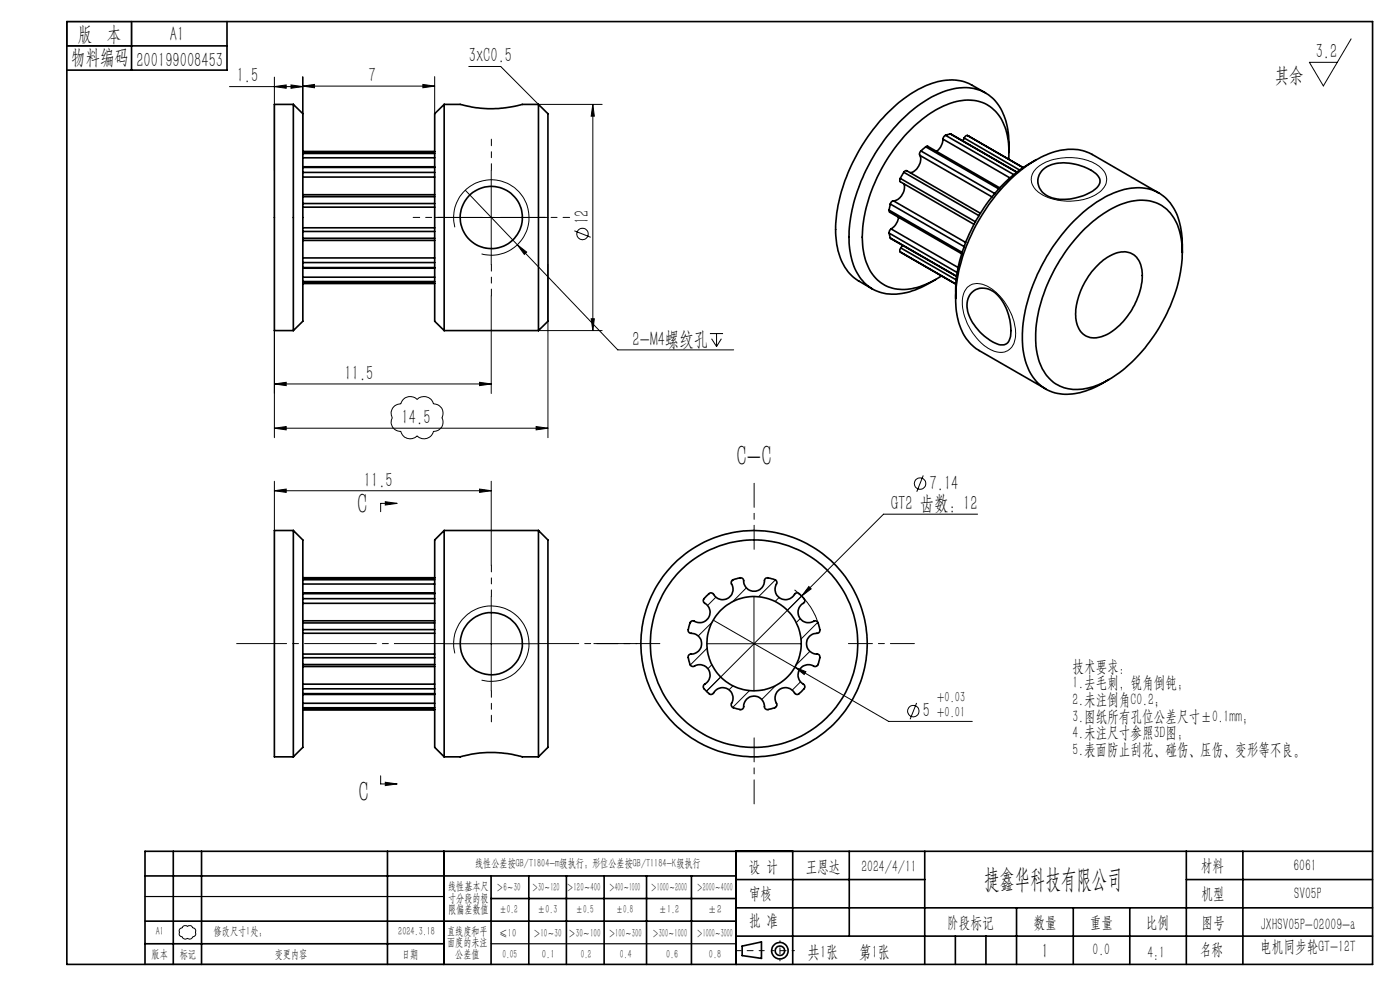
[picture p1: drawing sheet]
<svg xmlns="http://www.w3.org/2000/svg" width="297mm" height="210mm" viewBox="0 0 297 210" stroke-linecap="round" stroke-linejoin="round" font-family="sans-serif">
<g fill="none" stroke="#000" stroke-width=".21">
<path d="M48.7 18.4h15.5M58.2 18.4l2.5-.4v.7zM58.2 16.4v19.8M61.7 18l2.5 .4-2.5 .3zM64.2 18.3l2.5-.4v.7zM64.2 16.3v15.9M64.2 18.3h28M89.7 17.9l2.5 .4-2.5 .3zM92.2 16.3v7.8M99.4 14.1h6.8l8 8h13.5M286.6 8.2l-5.9 10-2.9-5h5.9M104.2 36.2v20"/>
<path d="M125.8 22.1v48M125.8 22.1l.3 2.6h-.7zM219.9 35.7a11.4 11.4 0 0 1 9.5-2 6.9 6.9 0 0 1 5.2 3.3 3.5 3.5 0 0 1-2.1 4.3 12.1 12.1 0 0 1-12.3-.6 3.1 3.1 0 0 1-.3-5zM94.2 46.1h20M96.5 48.2a8 8 0 0 1 7-10 8 8 0 0 1 8.7 8.6 8 8 0 0 1-10 7.1M98.7 40.3l32.4 33.9h24.5M109.7 51.9l2 1.6-.5 .5zM116.2 56.2v36.6M121.8 49l3.5 1.3M58.2 70.1v22.7M104.2 62.8v20.7M114.2 70.1h13.5"/>
<path d="M125.4 67.6h.7l-.3 2.5zM150.6 70.8h2.8M151 71.9l1 1.6M152 70.8v2.7M153 71.9l-1 1.6M205.2 61a3.8 3.8 0 0 1 4.9 .1 12.4 12.4 0 0 1 5.3 10.5 3.2 3.2 0 0 1-5 2.7 12 12 0 0 1-6.2-11.2l.4-1.3zM58.2 81.4l2.5-.3v.7zM58.2 81.4h46M58.2 90.8l2.5-.3v.7zM58.2 90.8h58M83.4 86.4l.7-.5 .9-.2a2.06 2.06 0 0 1 3.5-1 2.08 2.08 0 0 1 3.5 1 1.94 1.94 0 0 1 1.7 2.9 1.93 1.93 0 0 1-1.7 2.9 2.07 2.07 0 0 1-3.5 1 2.05 2.05 0 0 1-3.5-1 1.96 1.96 0 0 1-1.8-2.9l-.1-.2a1.87 1.87 0 0 1 .3-2zM101.7 81.1l2.5 .3-2.5 .4z"/>
<path d="M113.7 90.5l2.5 .3-2.5 .4zM58.2 104.1l2.5-.4v.7zM58.2 102.1v10.4M58.2 104.1h46M81.7 106.4l2.5 .4-2.5 .3zM84.2 106.8h-3.4v1.7M101.7 103.7l2.5 .4-2.5 .3zM104.2 102.1v17.8M195.9 100.9l-1.4 3.4M207.4 109.1h-20l-37.5 37.5M94.2 136.6h20M96.5 138.6a8 8 0 0 1 7-10 8 8 0 0 1 8.7 8.6 8 8 0 0 1-10 7.1"/>
<path d="M104.2 126.5v20M146.8 131.7l-.4 .5M150 136.6h20M150 137.5l-3.6 3.6M151.1 132l-3 2.9M151.3 131.5l37.2 21.5h17.8M151.9 126.7l-1.8 1.7M155.6 122.9l-.4 .5M158.3 124.7l-2.9 3M159.9 126.5v20M164.5 123l-3.6 3.6M165.3 126.7l-.9 .9"/>
<path d="M168.6 125.1a14.3 14.3 0 0 1 4.9 7M169.8 131.2l-.9 .9M171.6 124.4l.5 .5-2 1.5zM171.8 138.2l-3 2.9M173.5 132l-3.6 3.6M151 141l-.8 .8M155.5 145.5l-.8 .8M159 146.5l-3.6 3.6M164.5 145.4l-2.9 3M164.8 149.7l-.5 .4M168.6 141.5l2.4 1-.4 .6zM169.8 144.6l-1.7 1.8"/>
<path d="M173.6 140.9l-.5 .5M194.5 149.1l-1.4 3.5M80.8 164.6v1.7h3.4M81.7 165.9l2.5 .4-2.5 .3zM38.2 197a.68 .68 0 0 0 .7-.5l.5-.2a.55 .55 0 0 0 .8 0 .61 .61 0 0 1 .7 .5 .72 .72 0 0 1 .6 1.1 .61 .61 0 0 1-.6 .8l-.3 .4a.69 .69 0 0 1-.8-.1 .67 .67 0 0 1-1.1-.3 .63 .63 0 0 1-.6-.9l-.1-.4z"/>
<circle cx="123.6" cy="49.6" r="1.21"/>
<circle cx="195.2" cy="102.6" r="1.21"/>
<circle cx="193.8" cy="150.8" r="1.22"/>
</g>
<g fill="none" stroke="#000" stroke-width=".35">
<path d="M14.2 4.6h277v200h-277zM14.2 9.7h34M27.9 4.6v10.3M48.2 4.6v10.3h-34M209.1 19.7l-2.9-1.6a10.9 10.9 0 0 0-10.2 .3 34.2 34.2 0 0 0-15.1 16.1 30.1 30.1 0 0 0-3.4 17.4 10.4 10.4 0 0 0 4.7 7.7l2.9 1.7M62.2 22.1v48M62.2 22.1h-4v48h4M62.2 22.1l2 2v44l-2 2M64.2 35.4h28M64.2 32.2h28M64.2 37.6h28M64.2 36.6h28"/>
<path d="M64.2 35.5h28M64.2 33.5h28M64.2 32.6h28M94.2 22.1v48M94.2 22.1l3.6 .1a23.9 23.9 0 0 0 13-.1h3.4M94.2 22.1l-2 2v44l2 2M114.2 22.1l2 2v44l-2 2M114.2 22.1v48M191 37.8v.8l15.6 9M191 37.8l15.9 9.3M191.7 39a2.89 2.89 0 0 1-2.2 3.6M191.7 36.5l-.7 1.3"/>
<path d="M191.7 36.5l.3-.2 .4-.1 15.6 9.1M191.7 36.5l16 9.2M195.1 32.9a2.87 2.87 0 0 1-2 3.7M195.1 32.9l15.3 8.9M195.4 32l-.3 .6v.3M195.4 32l15.6 9.1M196.4 31.1l-1 .9M196.4 31.1l.4-.1 15.3 8.9M196.4 31.1l15.5 9M200.1 29.5l-.5 1.6-.9 1M200.1 29.5l14.1 8.2M200.6 28.7l-.4 .3-.1 .5"/>
<path d="M200.6 28.7l14.5 8.3M201.6 28.4l14.1 8.1M201.6 28.4l-1 .3M204.5 29.3l-.2 .6M204.5 29.3l11.8 6.8M205.2 28.7l.4 .3M205.2 28.7l-.3 .1-.4 .5M205.2 28.7l11.9 6.9M214 33.8a13.4 13.4 0 0 0-2.9-10.2 8.6 8.6 0 0 0-9.2-1.8 26.2 26.2 0 0 0-12.5 10.1 32.2 32.2 0 0 0-6.4 19.7 10.1 10.1 0 0 0 5.1 9.1 10.8 10.8 0 0 0 9.2-.8l2.4-1.4M214 32.3a15.9 15.9 0 0 0-2.2-10.1 9.1 9.1 0 0 0-10.6-3.1 26.8 26.8 0 0 0-12.6 9.3 37.3 37.3 0 0 0-8.5 21.9 13.4 13.4 0 0 0 3.6 10 9.5 9.5 0 0 0 9.8 1.4l2.4-1 2.6-1.4M219.7 34a33.7 33.7 0 0 0-15.2 18.5 27.2 27.2 0 0 0-1.8 10.9M221.2 36a8 8 0 0 1 7.6-1 6.5 6.5 0 0 1 4.5 3 2.54 2.54 0 0 1-1.5 2.6 11.3 11.3 0 0 1-9 1.2 3.5 3.5 0 0 1-1.6-5.8z"/>
<path d="M64.2 41.3h28M64.2 51h28M64.2 56.9h28M64.2 43.9h28M64.2 43.2h28M64.2 49.1h28M64.2 48.3h28M64.2 41.7h28M64.2 50.5h28M64.2 54.7h28M64.2 55.7h28M64.2 56.8h28"/>
<path d="M64.2 58.8h28M64.2 59.7h28M188.6 44.6l.1 .4 15.3 8.8M188.6 49.5l.3 1M188.6 44.6l15.5 8.9M188.6 49.5l14.5 8.3M188.9 43.3l-.3 1.3M188.9 50.5l14.1 8.2M188.9 43.3l15.6 9M188.9 50.5l14.1 8.1M189.1 48.6l-.4 .4-.1 .5M189.1 48.6l14.2 8.2"/>
<path d="M189.5 42.6l-.2 .1-.4 .6M189.5 42.6l15.4 8.8M190.6 46.1l-.5 1.4-1 1.1M191 53.4l.3 .3M191 53.4l11.8 6.9M191.1 52.6l-.2 .3 .1 .5M191.1 52.6l11.7 6.8M191.5 52l-.4 .6M229.7 49a20.2 20.2 0 0 1 11.6-6.5 8.2 8.2 0 0 1 9 6.8 24.6 24.6 0 0 1-1.8 14.9 33.1 33.1 0 0 1-13.8 16.6 10.8 10.8 0 0 1-10.2 .9 10 10 0 0 1-4.7-8.3 31.1 31.1 0 0 1 5.5-18.9l1.9-2.6zM232.7 56.5a8.4 8.4 0 0 1 6.2-3.1 4.3 4.3 0 0 1 3.4 4.6 15.2 15.2 0 0 1-7.8 13.1 4.2 4.2 0 0 1-5.3-.8 8.8 8.8 0 0 1-.2-8l.9-1.9a14.9 14.9 0 0 1 2.8-3.9zM245.9 40.9l-14.2-8.1a11.4 11.4 0 0 0-10.8 .5 35 35 0 0 0-14.9 16.7 28.9 28.9 0 0 0-2.9 17.2 10.2 10.2 0 0 0 4.6 7.2l14.2 8.1M250.8 53.6a16.8 16.8 0 0 0-2-9.7 8.7 8.7 0 0 0-9.7-3.8 24.4 24.4 0 0 0-12.7 8.3 38.2 38.2 0 0 0-9.5 22.4 13.4 13.4 0 0 0 3.6 10.7 9.8 9.8 0 0 0 10.4 1.2l1.8-.7 2.6-1.5"/>
<path d="M64.2 60.1h28M94.2 70.1h20M206.1 62.1a3.9 3.9 0 0 1 5.9 .9 10.7 10.7 0 0 1 2.2 9 1.89 1.89 0 0 1-3 .8 10.9 10.9 0 0 1-6.1-7.7 3.9 3.9 0 0 1 1-3zM62.2 112.5v48M62.2 112.5l2 2v44l-2 2M62.2 112.5h-4v48h4M94.2 112.5v48M94.2 112.5l-2 2v44l2 2M94.2 112.5h20M114.2 112.5l2 2v44l-2 2M114.2 112.5v48M64.2 131.7h28"/>
<path d="M64.2 125.8h28M64.2 122.5h28M64.2 134.3h28M64.2 133.6h28M64.2 139.5h28M64.2 138.7h28M64.2 132.1h28M64.2 128h28M64.2 127h28M64.2 125.9h28M64.2 123.9h28M64.2 123h28"/>
<path d="M149.9 126.4l.2-.2a.81 .81 0 0 1 .9-.4 .81 .81 0 0 1 .7 .7 2.23 2.23 0 0 0 3 .2 2.23 2.23 0 0 0 .4-3.1 .86 .86 0 0 1 1-.8l.4-.1a.86 .86 0 0 1 1 0 .86 .86 0 0 1 .3 1 2.24 2.24 0 0 0 2.5 1.7 2.24 2.24 0 0 0 1.9-2.4 .97 .97 0 0 1 1.5-.2h.3a.84 .84 0 0 1 .8 .6 .84 .84 0 0 1-.3 .9 2.23 2.23 0 0 0 1.4 2.8 2.23 2.23 0 0 0 2.8-1.2 .85 .85 0 0 1 1.2 .4l.3 .3a.86 .86 0 0 1 .5 .9 .86 .86 0 0 1-.7 .7 2.23 2.23 0 0 0-.2 3.1 2.23 2.23 0 0 0 3.1 .4 .86 .86 0 0 1 .8 1l.1 .3a.89 .89 0 0 1 0 1.1 .89 .89 0 0 1-1 .3 2.22 2.22 0 0 0-1.7 2.5 2.22 2.22 0 0 0 2.5 1.9 1.01 1.01 0 0 1 .1 1.4v.4a.84 .84 0 0 1-.6 .8 .84 .84 0 0 1-.9-.3 2.23 2.23 0 0 0-2.8 1.3 2.23 2.23 0 0 0 1.2 2.9 .85 .85 0 0 1-.4 1.2l-.3 .3a.87 .87 0 0 1-.9 .5 .87 .87 0 0 1-.7-.7 2.23 2.23 0 0 0-3.1-.2 2.23 2.23 0 0 0-.4 3 .86 .86 0 0 1-1 .9l-.3 .1a.83 .83 0 0 1-1.3-.4 2.23 2.23 0 0 0-2.3-2.3 2.23 2.23 0 0 0-2.2 2.4 .86 .86 0 0 1-1.2 .3l-.4-.1a.87 .87 0 0 1-.9-.5 .87 .87 0 0 1 .2-1 2.23 2.23 0 0 0-1.3-2.8 2.23 2.23 0 0 0-2.9 1.2 .87 .87 0 0 1-1.2-.4l-.2-.3a.86 .86 0 0 1-.6-.9 .86 .86 0 0 1 .7-.8 2.23 2.23 0 0 0 .2-3 2.23 2.23 0 0 0-3-.4 .86 .86 0 0 1-.9-1l-.1-.4a.83 .83 0 0 1 .4-1.3 2.23 2.23 0 0 0 2.3-2.3 2.23 2.23 0 0 0-2.4-2.1 .86 .86 0 0 1-.3-1.3l.1-.3a.87 .87 0 0 1 .5-.9 .87 .87 0 0 1 1 .2 2.23 2.23 0 0 0 2.8-1.4 2.23 2.23 0 0 0-1.2-2.8 .85 .85 0 0 1 .5-1.2zM64.2 141.4h28M64.2 147.3h28M64.2 150.5h28M64.2 141h28M64.2 145.1h28M64.2 146.1h28M64.2 147.1h28M64.2 149.2h28M64.2 150.1h28M94.2 160.5h3.6a24.1 24.1 0 0 1 13 0h3.4M30.8 195.4h125.4"/>
<path d="M30.8 185.8h125.4M36.8 180.6v24M42.8 180.6v24M82.2 180.6v24M94.2 180.6v24M104.2 185.8v18.8M104.2 190.6h52M112.2 185.8v18.8M120.2 185.8v18.8M128.2 185.8v18.8M137.2 185.8v18.8M146.7 185.8v18.8"/>
<path d="M156.2 180.6v24M156.2 186.6h40M156.2 198.6h135M156.2 192.6h135M168.2 180.6v24M180.2 180.6v18M196.2 180.6v24M202.7 198.6v6M209.2 198.6v6M215.7 192.6v12M227.7 192.6v12M239.7 192.6v12"/>
<path d="M251.7 186.6h39.5M251.7 180.6v24M263.7 180.6v24M291.2 180.6h-260.4v24M30.8 200.2h63.4M157.4 200.7l4.1-.9v3.5l-4.1-.6z"/>
<circle cx="104.2" cy="46.1" r="6.6"/>
<circle cx="104.2" cy="136.6" r="6.6"/>
<circle cx="160" cy="136.5" r="22"/>
<circle cx="160" cy="136.5" r="24"/>
<circle cx="160" cy="136.6" r="10"/>
<circle cx="165.5" cy="201.7" r="1.74"/>
<circle cx="165.5" cy="201.7" r="1"/>
</g>
<path d="M116.2 46.1h-24" fill="none" stroke="#000" stroke-width=".21" stroke-dasharray="15.2 1.3 1.3 1.3" stroke-dashoffset="5.1"/>
<path d="M160 116.5v-14M140 136.5h-14M180 136.5h14M160 156.5v14" fill="none" stroke="#000" stroke-width=".21" stroke-dasharray="15.2 1.3 1.3 1.3" stroke-dashoffset="10.1"/>
<path d="M162.1 201.7h-6" fill="none" stroke="#000" stroke-width=".21" stroke-dasharray="15.2 1.3 1.3 1.3" stroke-dashoffset="14.1"/>
<path d="M168.5 201.7h-4.8" fill="none" stroke="#000" stroke-width=".21" stroke-dasharray="15.2 1.3 1.3 1.3" stroke-dashoffset="14.7"/>
<path d="M165.5 199.6v4.2" fill="none" stroke="#000" stroke-width=".21" stroke-dasharray="15.2 1.3 1.3 1.3" stroke-dashoffset="15"/>
<path d="M14.2 4.6h13.7v5.1h-13.7zM30.8 190.2h63.4M30.8 204.6h63.4M104.2 200.2h52" fill="none" stroke="#000" stroke-width=".25"/>
<path d="M104.2 36.1v-6.6M94.2 46.1h-6.6M104.2 56.1v6.6M114.2 46.1h6.6M104.2 126.5v-6.6M104.2 146.5v6.6" fill="none" stroke="#000" stroke-width=".21" stroke-dasharray="15.2 1.3 1.3 1.3" stroke-dashoffset="13.8"/>
<path d="M94.2 136.5h-44" fill="none" stroke="#000" stroke-width=".21" stroke-dasharray="15.2 1.3 1.3 1.3" stroke-dashoffset="4.7"/>
<path d="M114.2 136.5h20.9" fill="none" stroke="#000" stroke-width=".21" stroke-dasharray="15.2 1.3 1.3 1.3" stroke-dashoffset="6.7"/>
<g fill="#000">
<path d="M64.2 18.3l2.5-.4v.7zM89.7 17.9l2.5 .4-2.5 .3zM58.2 18.4l2.5-.4v.7zM61.7 18l2.5 .4-2.5 .3z"/>
<path d="M109.7 51.9l1.5 2.1 .5-.5zM171.6 124.4l-1.5 2 2-1.5zM168.6 141.5l2 1.6 .4-.6z"/>
<path d="M125.4 67.6h.7l-.3 2.5zM125.8 22.1l.3 2.6h-.7z"/>
<path d="M58.2 90.8l2.5-.3v.7zM113.7 90.5l2.5 .3-2.5 .4z"/>
<path d="M101.7 81.1l2.5 .3-2.5 .4zM58.2 81.4l2.5-.3v.7z"/>
<path d="M81.7 106.4l2.5 .4-2.5 .3zM81.7 165.9l2.5 .4-2.5 .3z"/>
<path d="M101.7 103.7l2.5 .4-2.5 .3zM58.2 104.1l2.5-.4v.7z"/>
</g>
<g font-size="6.3">
<text x="156.2" y="98.8">C-C</text>
<text x="75.8" y="109.1">C</text>
<text x="76.1" y="170.1">C</text>
</g>
<text font-size="5.6" x="208.8" y="188.3">捷鑫华科技有限公司</text>
<g font-size="4.4">
<text x="16.5" y="8.6">版 本</text>
<text x="36.1" y="8.6">A1</text>
<text x="15.1" y="13.7">物料编码</text>
<text x="28.9" y="14.2">200199008453</text>
<text x="50.2" y="17.5">1.5</text>
<text x="78.2" y="17.4">7</text>
<text x="99.5" y="13.2">3xC0.5</text>
<text x="270.4" y="17.3">其余</text>
<text x="279.1" y="12.3">3.2</text>
<text x="124.9" y="47.6" transform="rotate(-90 124.9 47.6)">12</text>
<text x="134.2" y="73.3">2-M4螺纹孔</text>
<text x="73.1" y="80.6">11.5</text>
<text x="85.2" y="89.9">14.5</text>
<text x="77.2" y="103.2">11.5</text>
<text x="197.2" y="103.9">7.14</text>
<text x="189" y="108.2">GT2 齿数：12</text>
<text x="195.8" y="152.1">5</text>
<text x="221" y="203.2">1</text>
</g>
<g font-size="3.8">
<text x="171.3" y="203.2">共1张</text>
<text x="182.3" y="203.2">第1张</text>
</g>
<g font-size="3.5">
<text x="227.5" y="142.5">技术要求：</text>
<text x="227.5" y="146">1.去毛刺，锐角倒钝；</text>
<text x="227.5" y="149.6">2.未注倒角C0.2；</text>
<text x="227.5" y="153.1">3.图纸所有孔位公差尺寸±0.1mm；</text>
<text x="227.5" y="156.6">4.未注尺寸参照3D图；</text>
<text x="227.5" y="160.1">5.表面防止刮花、碰伤、压伤、变形等不良。</text>
<text x="158.9" y="184.9">设 计</text>
<text x="170.9" y="184.9">王恩达</text>
<text x="182.7" y="184.9">2024/4/11</text>
<text x="254.7" y="184.7">材料</text>
<text x="274.4" y="184.7">6061</text>
<text x="158.9" y="190.8">审核</text>
<text x="254.9" y="190.7">机型</text>
<text x="274.6" y="190.8">SV05P</text>
<text x="158.9" y="196.5">批 准</text>
<text x="200.9" y="196.9">阶段标记</text>
<text x="219.3" y="196.9">数量</text>
<text x="231.2" y="196.9">重量</text>
<text x="243.1" y="196.9">比例</text>
<text x="254.9" y="196.9">图号</text>
<text x="267.4" y="197.3">JXHSV05P-02009-a</text>
<text x="231.8" y="202.5">0.0</text>
<text x="243.4" y="203.2">4:1</text>
<text x="254.5" y="202.5">名称</text>
<text x="267.3" y="201.8">电机同步轮GT-12T</text>
</g>
<g font-size="3.1">
<text x="198.8" y="149">+0.03</text>
<text x="198.8" y="152.1">+0.01</text>
</g>
<g font-size="2.5">
<text x="100.8" y="184">线性公差按GB/T1804-m级执行；形位公差按GB/T1184-K级执行</text>
<text x="95.1" y="188.8">线性基本尺</text>
<text x="95.1" y="191.3">寸分段的极</text>
<text x="105.3" y="189.1">＞6～30</text>
<text x="112.9" y="189.1">＞30～120</text>
<text x="120.2" y="188.9">＞120～400</text>
<text x="129.2" y="188.9">＞400～1000</text>
<text x="138.1" y="189.1">＞1000～2000</text>
<text x="147.8" y="189.1">＞2000～4000</text>
<text x="95.1" y="193.8">限偏差数值</text>
<text x="105.9" y="193.8">±0.2</text>
<text x="114.1" y="193.8">±0.3</text>
<text x="122.2" y="193.8">±0.5</text>
<text x="130.7" y="193.8">±0.8</text>
<text x="139.8" y="193.8">±1.2</text>
<text x="150.2" y="193.8">±2</text>
<text x="32.2" y="203.2">版本</text>
<text x="33" y="198.3">A1</text>
<text x="38.1" y="203.2">标记</text>
<text x="45.3" y="198.3">修改尺寸1处；</text>
<text x="58.3" y="203.2">变更内容</text>
<text x="84.5" y="198.3">2024.3.18</text>
<text x="85.3" y="203.2">日期</text>
<text x="94.8" y="198.3">直线度和平</text>
<text x="94.8" y="200.7">面度的未注</text>
<text x="96.6" y="203.2">公差值</text>
<text x="105.9" y="198.7">≤10</text>
<text x="106.6" y="203.2">0.05</text>
<text x="113.2" y="198.7">＞10～30</text>
<text x="115" y="203.2">0.1</text>
<text x="120.6" y="198.7">＞30～100</text>
<text x="123.2" y="203.2">0.2</text>
<text x="129.1" y="198.7">＞100～300</text>
<text x="131.5" y="203.2">0.4</text>
<text x="138.4" y="198.7">＞300～1000</text>
<text x="141.3" y="203.2">0.6</text>
<text x="147.8" y="198.7">＞1000～3000</text>
<text x="150.4" y="203.2">0.8</text>
</g>
</svg>
